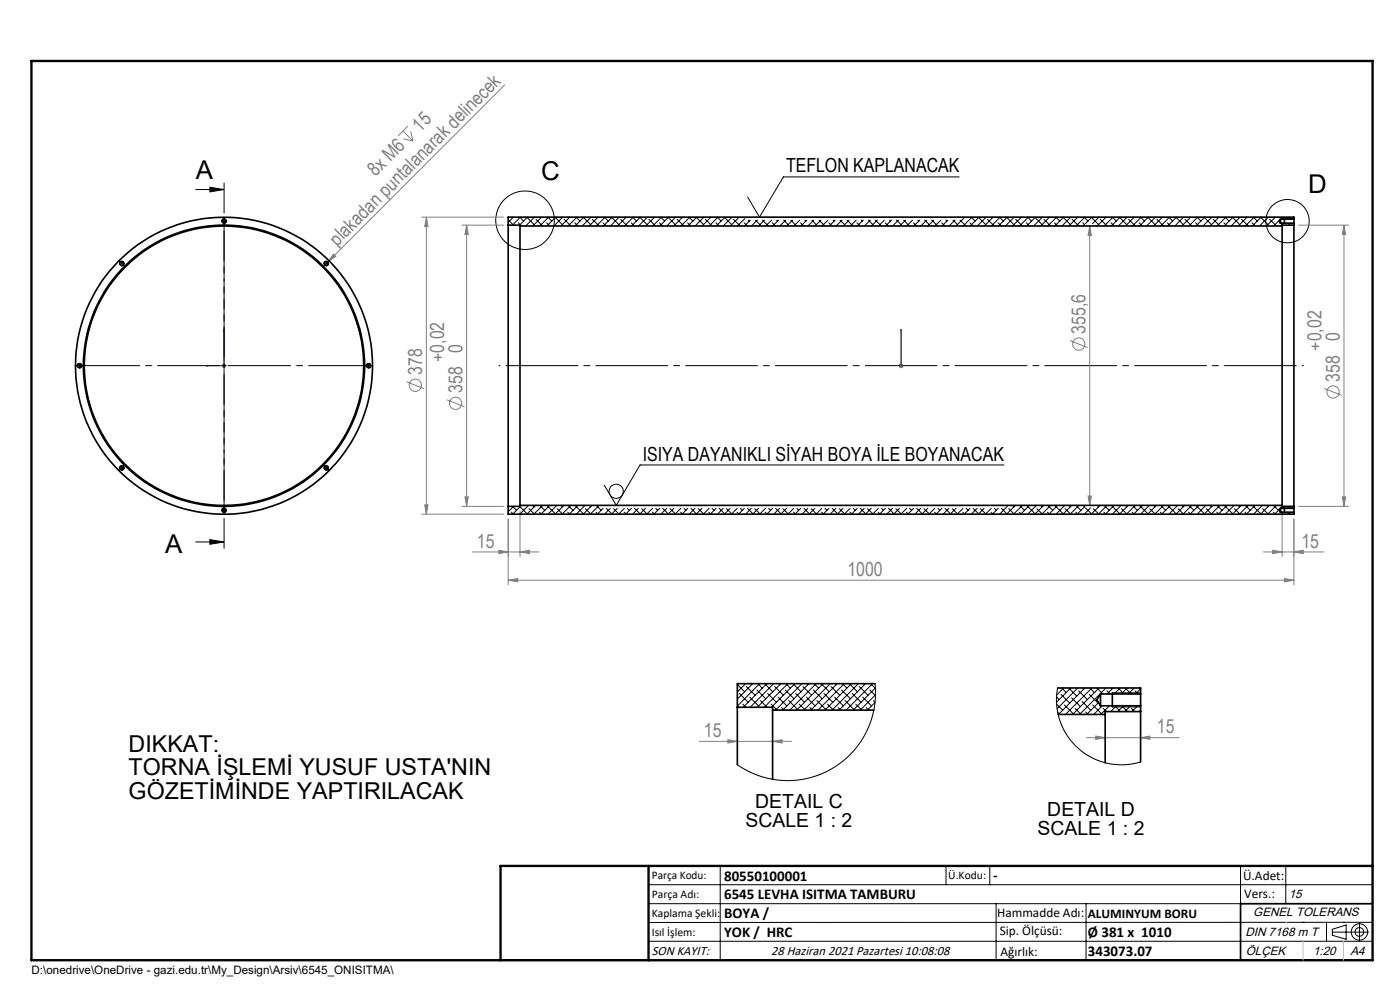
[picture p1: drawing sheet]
<svg xmlns="http://www.w3.org/2000/svg" width="297mm" height="210mm" viewBox="0 0 297 210" stroke-linecap="round" stroke-linejoin="round" font-family="sans-serif">
<g fill="none" stroke="#808080" stroke-width=".21">
<path d="M107.1 18l-38.2 38.3M85.5 27.8l2.1 2.1M85.5 29.4l2.1 .5M86.5 26.7l-2 2.1M87.1 27.9l.5 2M70.7 53.9l.5 .5-1.6 1.2zM89.5 46.1h17.3M90.5 46.1l.3 2h-.7zM90.5 46.1v63M98 47.8h8.8M99 47.8l.3 1.9h-.7zM99 47.8v59.6"/>
<path d="M231.2 47.9l.3 2h-.7zM231.2 47.9v59.3M275.5 47.8h10.6M285.1 47.8l.4 1.9h-.7zM285.1 47.8v59.6M47 77.6h1M47.2 77.2l.7 .7M47.5 77.1v1M47.9 77.2l-.7 .7M190.6 77.6h1.1M190.8 77.2l.7 .7M191.2 77.1v1"/>
<path d="M191.5 77.2l-.7 .7M227 72.2l3.7 1.5M86.3 81l3.7 1.5M94.8 84.8l3.7 1.5M280.9 82.4l3.8 1.5M89.5 109.1h17.3M90.1 107.1h.7l-.3 2zM98 107.4h8.8M98.6 105.4h.7l-.3 2zM100.2 117.1h14.1M105.8 116.7l2 .4-2 .3zM107.8 110.1v14"/>
<path d="M110.3 117.1l2-.4v.7zM110.3 108.4v9.7M230.8 105.2h.7l-.3 2zM268 117.1h12.8M270 116.7l2 .4-2 .3zM272 108.4v9.7M274.5 117.1l2-.4v.7zM274.5 110.1v14M275.5 107.4h10.6M284.8 105.4h.7l-.4 2zM107.8 123.1l2-.4v.7zM107.8 123.1h166.7"/>
<path d="M272.5 122.7l2 .4-2 .3zM148.4 157.3h19.5M154.4 156.9l2 .4-2 .3zM163.9 157.3l2-.4v.7zM230.5 156.5h19.7M232.4 156.1l2.1 .4-2.1 .3zM242 156.5l1.9-.4v.7z"/>
<circle cx="228.9" cy="73" r="1.3"/>
<circle cx="88.1" cy="81.7" r="1.31"/>
<circle cx="96.6" cy="85.5" r="1.31"/>
<circle cx="282.8" cy="83.1" r="1.31"/>
</g>
<g fill="none" stroke="#000" stroke-width=".21">
<path d="M44.5 39.7l3 .5-3 .5zM203.5 37.5h-37.3l-5.1 8.6-2.5-4.3M25.4 56a.48 .48 0 0 1 .4-.6 .48 .48 0 0 1 .5 .5 .48 .48 0 0 1-.6 .5M41.5 40.2h6M47 47.1a.51 .51 0 0 1 .5-.7 .51 .51 0 0 1 .5 .6 .51 .51 0 0 1-.6 .4M68.7 56a.5 .5 0 0 1 .5-.6 .5 .5 0 0 1 .5 .5 .5 .5 0 0 1-.6 .5M68.9 55.6l.3 .3M69.2 55.9l.3 .3M69.2 55.9l-.3 .3M69.5 55.6l-.3 .3M272.5 47.4h2M272.5 46.4h2"/>
<path d="M16.4 77.7a.51 .51 0 0 1 .4-.6 .51 .51 0 0 1 .6 .5 .51 .51 0 0 1-.7 .5M77.7 77.7a.5 .5 0 0 1 .5-.6 .5 .5 0 0 1 .5 .5 .5 .5 0 0 1-.6 .5M25.4 99.4a.5 .5 0 0 1 .4-.6 .5 .5 0 0 1 .5 .5 .5 .5 0 0 1-.6 .5M68.7 99.4a.51 .51 0 0 1 .5-.6 .51 .51 0 0 1 .5 .5 .51 .51 0 0 1-.6 .5M213 98.6h-77.2l-5.1 8.6-2.5-4.3M41.5 115h6M44.5 114.5l3 .5-3 .5zM47 108.4a.5 .5 0 0 1 .5-.7 .5 .5 0 0 1 .5 .6 .5 .5 0 0 1-.6 .4M272.5 108.8h2M272.5 107.7h2M236 150h6M236 147h6"/>
<path d="M137.6 187.7h153.6M137.6 191.7h153.6M137.6 199.7h153.6M152.8 183.7v20M200.7 183.7v4M210 183.7v4M211.3 191.7v12M230.4 191.7v12M263.2 183.7v20M272.8 183.7v8M276.4 195.6h.1M281.4 195.6v4.1"/>
<path d="M282.6 197.7h7.8M282.6 197.1l3-.9v3l-3-.8zM285 195.6h.1M288.4 195.8v3.8M291.2 195.6l-153.6 .1"/>
<circle cx="111.4" cy="46.7" r="6.2"/>
<circle cx="273.2" cy="46.9" r="4.6"/>
<circle cx="130.7" cy="104.2" r="1.5"/>
<circle cx="288.4" cy="197.7" r="1.74"/>
<circle cx="288.4" cy="197.7" r=".93"/>
</g>
<path d="M43.7 77.6l.4-.1v.2zM47.5 69.9v7.7h-3.8M47.5 69.9l.1 .4h-.2zM191.2 77.5v.2zM191.2 69.9v.4v-.4M191.2 77.6h.1M191.2 69.9v7.7" fill="none" stroke="#00f" stroke-width=".21"/>
<g fill="none" stroke="#000" stroke-width=".21" stroke-dasharray="15.2 1.3 1.3 1.3" stroke-linecap="butt">
<path d="M25.9 55.9l-.3 .3M25.9 55.9l.2-.3M47.5 46.9h-.4M47.5 46.9h.5M16.9 77.6v.4M16.9 77.6v-.5M78.2 77.6v-.5M78.2 77.6v.4M25.9 99.2l.2 .3M25.9 99.2l-.3-.2M69.2 99.2l.3-.2M69.2 99.2l-.3 .3"/>
<path d="M47.5 108.2h.5M47.5 108.2h-.4"/>
</g>
<path d="M105.8 77.6h170.7" fill="none" stroke="#000" stroke-width=".21" stroke-dasharray="15.2 1.3 1.3 1.3" stroke-dashoffset="-1.5"/>
<path d="M47.5 38.2v78.7" fill="none" stroke="#000" stroke-width=".21" stroke-dasharray="6.3 1.3 1.3 1.3" stroke-dashoffset="-.6"/>
<path d="M272.5 46.4v1M272.5 107.7v1.1M236 147v3M291.2 191.7h-28v12M106.2 203.7h185" fill="none" stroke="#000" stroke-width=".35"/>
<path d="M6.7 12.9h284.5v190.8h-284.5zM137.6 183.7v20M291.2 183.7h-185v20" fill="none" stroke="#000" stroke-width=".5"/>
<path d="M272.8 195.6h.1M276.4 199.7v4M285 199.7v4" fill="none" stroke="#c0c0c0" stroke-width=".21"/>
<g fill="none" stroke="#000" stroke-width=".21" stroke-dasharray="15.2 1.3 1.3 1.3">
<path d="M25.6 55.6l-.3-.3M25.9 55.9l-.3-.3M25.9 55.9l.2 .3M26.1 56.2l.3 .3M47.5 46.9v-.4M47.5 46.9v.4M47.5 46.5v-.4M47.5 47.3v.4M68.9 56.2l-.3 .3M69.5 55.6l.3-.3M16.5 77.6h-.5M16.9 77.6h-.4"/>
<path d="M16.9 77.6h.4M17.3 77.6h.4M47.5 77.6v-.5M47.5 77.6h-.4M47.5 77.6v.4M47.5 77.6h.5M77.8 77.6h-.4M78.2 77.6h.4M78.2 77.6h-.4M78.6 77.6h.4M25.6 99.5l-.3 .3M25.9 99.2l-.3 .3"/>
<path d="M25.9 99.2l.2-.2M26.1 99l.3-.3M68.9 99l-.3-.3M69.2 99.2l.3 .3M69.2 99.2l-.3-.2M69.5 99.5l.3 .3M47.5 108.2v.4M47.5 108.2v-.4M47.5 108.6v.5M47.5 107.8v-.4"/>
</g>
<path d="M46.7 77.6h-30.4M47.5 76.7v-30.3M47.5 78.4v30.4M48.4 77.6h30.3" fill="none" stroke="#000" stroke-width=".21" stroke-dasharray="15.2 1.3 1.3 1.3" stroke-dashoffset="2"/>
<path d="M44.5 39.7l3 .5-3 .5zM44.5 114.5l3 .5-3 .5z" fill="#000"/>
<g fill="#00f">
<path d="M43.7 77.6l.4 .1v-.2zM47.5 69.9l-.1 .4h.2z"/>
<path d="M191.2 77.5v.2zM191.2 69.9v.4zM191.2 77.5v.2zM191.2 69.9v.4z"/>
</g>
<g fill="#808080">
<path d="M70.7 53.9l.5 .5-1.6 1.2z"/>
<path d="M274.5 117.1l2-.4v.7zM270 116.7l2 .4-2 .3zM110.3 117.1l2-.4v.7zM105.8 116.7l2 .4-2 .3zM163.9 157.3l2-.4v.7zM154.4 156.9l2 .4-2 .3z"/>
<path d="M107.8 123.1l2-.4v.7zM272.5 122.7l2 .4-2 .3zM232.4 156.1l2.1 .4-2.1 .3zM242 156.5l1.9-.4v.7z"/>
<path d="M284.8 105.4h.7l-.4 2zM285.1 47.8l.4 1.9h-.7z"/>
<path d="M231.2 47.9l.3 2h-.7zM230.8 105.2h.7l-.3 2zM99 47.8l.3 1.9h-.7zM98.6 105.4h.7l-.3 2zM90.5 46.1l.3 2h-.7zM90.1 107.1h.7l-.3 2z"/>
</g>
<g fill="none" stroke="#000" stroke-width=".35">
<path d="M107.8 47.8v59.6M107.8 47.8h2.5v.1M110.3 47.9v59.3M110.3 47.9h161.7M271.6 46.5v.8M271.6 46.5h2.9M271.6 46.5l-.2 .4 .2 .4M271.6 47.3h2.9M272 47.9v59.3M274.5 46.5v.8M274.5 47.8v59.6M274.5 46.5v-.4h-166.7v1.7"/>
<path d="M274.5 47.3v.5M274.5 47.8h-2.5v.1M107.8 107.4v1.7h166.7v-.5M110.3 107.2v.2h-2.5M110.3 107.2h161.7M271.6 107.8v.8M271.6 107.8h2.9M271.6 107.8l-.2 .5 .2 .3M271.6 108.6h2.9M272 107.2v.2h2.5M274.5 107.8v.8M274.5 107.4v.4"/>
<path d="M156.4 150v12.2M156.4 150h7.5v.6M163.9 150.6v14.7M163.9 150.6h21.5M185.6 145h-29.2v5M224.4 145.9h17.6v1.3M224.5 151.5h10M233.5 147.2v2.5M233.5 147.2h8.5M233.5 147.2l-.8 1.2 .8 1.3M233.5 149.7h8.5M234.5 151.5v10.3"/>
<path d="M242 147.2v2.5M242 150.9v10.7M242 149.7v1.2M242 150.9h-7.5v.6"/>
<circle cx="25.8" cy="55.9" r=".41"/>
<circle cx="47.5" cy="46.9" r=".42"/>
<circle cx="69.2" cy="55.9" r=".41"/>
<circle cx="16.8" cy="77.6" r=".42"/>
<circle cx="47.5" cy="77.6" r="31.5"/>
<circle cx="47.5" cy="77.6" r="29.6"/>
<circle cx="47.5" cy="77.6" r="29.8"/>
<circle cx="78.2" cy="77.6" r=".42"/>
<circle cx="25.8" cy="99.3" r=".41"/>
<circle cx="69.2" cy="99.3" r=".41"/>
<circle cx="47.5" cy="108.2" r=".42"/>
</g>
<g fill="none" stroke="#000" stroke-width=".21">
<path d="M107.8 46.6l1.1 1.2M108.8 46.1h.1M108.9 46.1l-1.1 1.1M110 47.3l.6 .6M110.3 46.1l.8 .8M110.4 46.1l-1.7 1.7M111.8 46.1l1.5 1.6M111.9 46.1l-1.7 1.7M113.4 46.1l-1.9 1.8M113.7 46.5l1.4 1.4M114.8 46.1h.1M114.9 46.1l-1.9 1.8"/>
<path d="M116 47.3l.6 .6M116.2 46.1l.9 .8M116.4 46.1l-1.9 1.8M117.8 46.1l1.5 1.6M117.9 46.1l-1.9 1.8M119.4 46.1l-1.9 1.8M119.7 46.5l1.4 1.4M120.8 46.1h.1M120.9 46.1l-1.9 1.8M121.9 47.3l.7 .6M122.2 46.1l.8 .8M122.4 46.1l-1.9 1.8"/>
<path d="M123.7 46.1l1.6 1.6M123.9 46.1l-1.9 1.8M125.4 46.1l-1.9 1.8M125.7 46.5l1.4 1.4M126.7 46.1h.1M126.9 46.1l-1.9 1.8M127.9 47.3l.7 .6M128.2 46.1l.8 .8M128.4 46.1l-1.9 1.8M129.7 46.1l1.6 1.6M129.9 46.1l-1.9 1.8M131.3 46.1l-1.8 1.8"/>
<path d="M131.7 46.5l1.4 1.4M132.7 46.1h.1M132.9 46.1l-1.9 1.8M133.9 47.3l.7 .6M134.2 46.1l.8 .8M134.3 46.1l-1.8 1.8M135.7 46.1l1.6 1.6M135.9 46.1l-1.9 1.8M137.3 46.1l-1.8 1.8M137.7 46.5l1.4 1.4M138.7 46.1h.1M138.9 46.1l-1.9 1.8"/>
<path d="M139.9 47.3l.7 .6M140.2 46.1l.8 .8M140.3 46.1l-1.8 1.8M141.7 46.1l1.6 1.6M141.8 46.1l-1.8 1.8M143.3 46.1l-1.8 1.8M143.7 46.5l1.4 1.4M144.7 46.1h.1M144.8 46.1l-1.9 1.8M145.9 47.3l.6 .6M146.2 46.1l.8 .8M146.3 46.1l-1.8 1.8"/>
<path d="M147.7 46.1l1.6 1.6M147.8 46.1l-1.9 1.8M149.3 46.1l-1.8 1.8M149.6 46.5l1.5 1.4M150.7 46.1h.1M150.8 46.1l-1.9 1.8M151.9 47.3l.6 .6M152.2 46.1l.8 .8M152.3 46.1l-1.8 1.8M153.7 46.1l1.5 1.6M153.8 46.1l-1.9 1.8M155.3 46.1l-1.9 1.8"/>
<path d="M155.6 46.5l1.4 1.4M156.7 46.1h.1M156.8 46.1l-1.9 1.8M157.9 47.3l.6 .6M158 46.4l-1.6 1.5M158.7 46.7l.3 .2M159.2 46.7l-1.3 1.2M160.3 46.7l.9 1M160.7 46.7l-1.3 1.2M161.7 46.7l1.3 1.2M162.2 46.7l-1.3 1.2M163.7 46.7l-1.3 1.2"/>
<path d="M163.8 47.3l.7 .6M164.7 46.7l.3 .2M165.2 46.7l-1.3 1.2M166.3 46.7l.9 1M166.7 46.7l-1.3 1.2M167.7 46.7l1.3 1.2M168.2 46.7l-1.3 1.2M169.7 46.7l-1.3 1.2M169.8 47.3l.7 .6M170.7 46.7l.3 .2M171.2 46.7l-1.3 1.2M172.2 46.7l1 1"/>
<path d="M172.6 46.7l-1.2 1.2M173.7 46.7l1.3 1.2M174.2 46.7l-1.3 1.2M175.6 46.7l-1.2 1.2M175.8 47.3l.7 .6M176.7 46.7l.3 .2M177.2 46.7l-1.3 1.2M178.2 46.7l1 1M178.6 46.7l-1.2 1.2M179.7 46.7l1.3 1.2M180.1 46.7l-1.2 1.2M181.6 46.7l-1.2 1.2"/>
<path d="M181.8 47.3l.7 .6M182.7 46.7l.2 .2M183.1 46.7l-1.2 1.2M184.2 46.7l1 1M184.6 46.7l-1.2 1.2M185.7 46.7l1.3 1.2M186.1 46.7l-1.2 1.2M187.6 46.7l-1.2 1.2M187.8 47.3l.7 .6M188.7 46.7l.2 .2M189.1 46.7l-1.2 1.2M190.2 46.7l1 1"/>
<path d="M190.6 46.7l-1.2 1.2M191.7 46.7l1.3 1.2M192.1 46.7l-1.2 1.2M193.6 46.7l-1.3 1.2M193.8 47.3l.7 .6M194.7 46.7l.2 .2M195.1 46.7l-1.2 1.2M196.2 46.7l.9 1M196.6 46.7l-1.3 1.2M197.7 46.7l1.2 1.2M198.1 46.7l-1.3 1.2M199.6 46.7l-1.3 1.2"/>
<path d="M199.8 47.3l.6 .6M200.7 46.7l.2 .2M201.1 46.7l-1.3 1.2M202.2 46.7l.9 1M202.6 46.7l-1.3 1.2M203.7 46.7l1.2 1.2M204.5 46.1h.1M204.7 46.1l-1.9 1.8M205.7 47.3l.7 .6M206.1 46.1l.8 .8M206.2 46.1l-1.9 1.8M207.5 46.1l1.6 1.6"/>
<path d="M207.7 46.1l-1.9 1.8M209.2 46.1l-1.9 1.8M209.5 46.5l1.4 1.4M210.5 46.1h.1M210.7 46.1l-1.9 1.8M211.7 47.3l.7 .6M212.1 46.1l.8 .8M212.2 46.1l-1.9 1.8M213.5 46.1l1.6 1.6M213.7 46.1l-1.9 1.8M215.2 46.1l-1.9 1.8M215.5 46.5l1.4 1.4"/>
<path d="M216.5 46.1h.1M216.7 46.1l-1.9 1.8M217.7 47.3l.7 .6M218 46.1l.8 .8M218.2 46.1l-1.9 1.8M219.5 46.1l1.6 1.6M219.7 46.1l-1.9 1.8M221.2 46.1l-1.9 1.8M221.5 46.5l1.4 1.4M222.5 46.1h.1M222.6 46.1l-1.8 1.8M223.7 47.3l.7 .6"/>
<path d="M224 46.1l.8 .8M224.2 46.1l-1.9 1.8M225.5 46.1l1.6 1.6M225.6 46.1l-1.8 1.8M227.2 46.1l-1.9 1.8M227.4 46.5l1.5 1.4M228.5 46.1h.1M228.6 46.1l-1.8 1.8M229.7 47.3l.4 .3-.3 .3M230 46.1l.8 .8M230.2 46.1l-1.9 1.8M231.5 46.1l1.6 1.6"/>
<path d="M231.6 46.1l-1.3 1.3M233.1 46.1l-1.3 1.3M233.4 46.5l1.4 1.4M234.5 46.1h.1M234.6 46.1l-1.8 1.8M235.7 47.3l.7 .6M236 46.1l.8 .8M236.1 46.1l-1.9 1.8M237.5 46.1l1.5 1.6M237.6 46.1l-1.8 1.8M239.1 46.1l-1.9 1.8M239.4 46.5l1.4 1.4"/>
<path d="M240.5 46.1h.1M240.6 46.1l-1.8 1.8M241.7 47.3l.7 .6M242 46.1l.8 .8M242.1 46.1l-1.9 1.8M243.5 46.1l1.5 1.6M243.6 46.1l-1.8 1.8M245.1 46.1l-1.9 1.8M245.4 46.5l1.4 1.4M246.5 46.1h.1M246.6 46.1l-1.9 1.8M247.6 47.3l.7 .6"/>
<path d="M248 46.1l.8 .8M248.1 46.1l-1.9 1.8M249.4 46.1l1.6 1.6M249.6 46.1l-1.9 1.8M251.1 46.1l-1.9 1.8M251.4 46.5l1.4 1.4M252.4 46.1h.1M252.6 46.1l-1.9 1.8M253.6 47.3l.7 .6M254 46.1l.8 .8M254.1 46.1l-1.9 1.8M255.4 46.1l1.6 1.6"/>
<path d="M255.6 46.1l-1.9 1.8M257.1 46.1l-1.9 1.8M257.4 46.5l1.4 1.4M258.4 46.1h.1M258.6 46.1l-1.9 1.8M259.6 47.3l.7 .6M259.9 46.1l.8 .8M260.1 46.1l-1.9 1.8M261.4 46.1l1.6 1.6M261.6 46.1l-1.9 1.8M263.1 46.1l-1.9 1.8M263.4 46.5l1.4 1.4"/>
<path d="M264.4 46.1h.1M264.5 46.1l-1.8 1.8M265.6 47.3l.7 .6M265.9 46.1l.8 .8M266.1 46.1l-1.9 1.8M267.4 46.1l1.6 1.6M267.5 46.1l-1.8 1.8M269.1 46.1l-1.9 1.8M269.3 46.5l1.5 1.4M270.4 46.1h.1M270.5 46.1l-1.8 1.8M271.6 47.3l.5 .5"/>
<path d="M271.9 46.1l.4 .4M272.1 46.1l-1.9 1.8M272.3 47.3l-.6 .6M273.4 46.1l.4 .4M273.5 46.1l-.4 .4M273.8 47.3l-.4 .5M108.5 108.6l.4 .5M108.7 107.4l.9 .9M108.9 107.4l-1.1 1.1M110.2 107.4l1.6 1.6M110.6 107.2l-1.8 1.9M112.1 107.2l-1.8 1.9"/>
<path d="M112.2 107.9l1.2 1.2M113 107.2l.3 .3M113.6 107.2l-1.8 1.9M114.4 108.6l.5 .5M114.5 107.2l1.1 1.1M115.1 107.2l-1.9 1.9M116 107.2l1.8 1.8M116.6 107.2l-1.8 1.9M118.1 107.2l-1.9 1.9M118.2 107.9l1.2 1.2M119 107.2l.3 .3M119.6 107.2l-1.8 1.9"/>
<path d="M120.4 108.6l.5 .5M120.5 107.2l1.1 1.1M121.1 107.2l-1.9 1.9M122 107.2l1.8 1.8M122.6 107.2l-1.8 1.9M124.1 107.2l-1.9 1.9M124.2 107.9l1.2 1.2M125 107.2l.3 .3M125.6 107.2l-1.9 1.9M126.4 108.6l.5 .5M126.5 107.2l1 1.1M127.1 107.2l-1.9 1.9"/>
<path d="M128 107.8l-1.3 1.3M128.6 107.8l1.2 1.2M129.5 107.8l-1.3 1.3M130.2 107.9l1.1 1.2M131 107.8l-1.3 1.3M132.4 108.6l.5 .5M132.5 107.8l-1.3 1.3M133.1 107.8l.4 .5M133.9 107.8l-1.2 1.3M134.6 107.8l1.2 1.2M135.4 107.8l-1.2 1.3M136.1 107.9l1.2 1.2"/>
<path d="M136.9 107.8l-1.2 1.3M138.4 108.6l.5 .5M138.4 107.8l-1.2 1.3M139.1 107.8l.4 .5M139.9 107.8l-1.2 1.3M140.6 107.8l1.1 1.2M141.4 107.8l-1.2 1.3M142.1 107.9l1.2 1.2M142.9 107.8l-1.2 1.3M144.4 108.6l.4 .5M144.4 107.8l-1.2 1.3M145.1 107.8l.4 .5"/>
<path d="M145.9 107.8l-1.2 1.3M146.6 107.8l1.1 1.2M147.4 107.8l-1.2 1.3M148.1 107.9l1.2 1.2M148.9 107.8l-1.2 1.3M150.4 108.6l.4 .5M150.4 107.8l-1.2 1.3M151.1 107.8l.4 .5M151.9 107.8l-1.2 1.3M152.6 107.8l1.1 1.2M153.4 107.8l-1.2 1.3M154.1 107.9l1.2 1.2"/>
<path d="M154.9 107.8l-1.2 1.3M156.4 108.6l.4 .5M156.4 107.8l-1.2 1.3M157.1 107.8l.4 .5M157.9 107.8l-1.2 1.3M158.6 107.8l1.1 1.2M159.4 107.8l-1.2 1.3M160.1 107.9l1.2 1.2M160.9 107.8l-1.2 1.3M162.3 108.6l.5 .5M162.4 107.8l-1.3 1.3M163.1 107.8l.4 .5"/>
<path d="M163.9 107.8l-1.2 1.3M164.5 107.8l1.2 1.2M165.4 107.8l-1.3 1.3M166.1 107.9l1.2 1.2M166.9 107.8l-1.3 1.3M168.3 108.6l.5 .5M168.4 107.8l-1.3 1.3M169.1 107.8l.3 .5M169.9 107.8l-1.3 1.3M170.5 107.8l1.2 1.2M171.4 107.8l-1.3 1.3M172.1 107.9l1.1 1.2"/>
<path d="M172.9 107.8l-1.3 1.3M174.3 108.6l.5 .5M174.3 107.8l-1.2 1.3M175 107.8l.4 .5M175.9 107.8l-1.3 1.3M176.5 107.8l1.2 1.2M177.3 107.8l-1.2 1.3M178 107.9l1.2 1.2M178.9 107.8l-1.3 1.3M180.3 108.6l.5 .5M180.3 107.8l-1.2 1.3M181 107.8l.4 .5"/>
<path d="M181.9 107.8l-1.3 1.3M182.5 107.8l1.2 1.2M183.3 107.8l-1.2 1.3M184 107.9l1.2 1.2M184.8 107.8l-1.2 1.3M186.3 108.6l.4 .5M186.3 107.8l-1.2 1.3M187 107.8l.4 .5M187.8 107.8l-1.2 1.3M188.5 107.8l1.2 1.2M189.3 107.8l-1.2 1.3M190 107.9l1.2 1.2"/>
<path d="M190.8 107.8l-1.2 1.3M192.3 108.6l.4 .5M192.3 107.8l-1.2 1.3M193 107.8l.4 .5M193.8 107.8l-1.2 1.3M194.5 107.8l1.2 1.2M195.3 107.8l-1.2 1.3M196 107.9l1.2 1.2M196.8 107.8l-1.2 1.3M198.3 108.6l.4 .5M198.3 107.8l-1.2 1.3M199 107.8l.4 .5"/>
<path d="M199.8 107.8l-1.2 1.3M200.5 107.8l1.1 1.2M201.3 107.8l-1.2 1.3M202 107.9l1.2 1.2M202.8 107.8l-1.2 1.3M204.3 108.6l.4 .5M204.3 107.8l-1.2 1.3M205 107.8l.4 .5M205.8 107.8l-1.3 1.3M206.4 107.8l1.2 1.2M207.3 107.8l-1.2 1.3M208 107.9l1.2 1.2"/>
<path d="M208.8 107.8l-1.3 1.3M210.3 108.6l.4 .5M210.3 107.8l-1.2 1.3M210.9 107.8l.4 .5M211.8 107.8l-1.3 1.3M212.4 107.8l1.2 1.2M213.9 107.2l-1.8 1.9M214 107.9l1.2 1.2M214.8 107.2l.3 .3M215.4 107.2l-1.9 1.9M216.2 108.6l.5 .5M216.3 107.2l1 1.1"/>
<path d="M216.9 107.2l-1.9 1.9M217.8 107.2l1.8 1.8M218.4 107.2l-1.9 1.9M219.9 107.2l-1.9 1.9M220 107.9l1.2 1.2M220.8 107.2l.3 .3M221.4 107.2l-1.9 1.9M222.2 108.6l.4 .5M222.3 107.2l1 1.1M222.9 107.2l-1.9 1.9M223.8 107.2l1.8 1.8M224.4 107.2l-1.9 1.9"/>
<path d="M225.9 107.2l-1.9 1.9M226 107.9l1.2 1.2M226.8 107.2l.3 .3M227.4 107.2l-1.9 1.9M228.2 108.6l.4 .5M228.3 107.2l1 1.1M228.9 107.2l-1.9 1.9M229.8 107.2l.3 .3-1.6 1.6M230.3 107.7l1.3 1.3M231.4 107.7l-1.4 1.4M232 107.9l1.1 1.2M232.8 107.2l.3 .3"/>
<path d="M233.4 107.2l-1.9 1.9M234.2 108.6l.4 .5M234.2 107.2l1.1 1.1M234.8 107.2l-1.8 1.9M235.8 107.2l1.8 1.8M236.4 107.2l-1.9 1.9M237.8 107.2l-1.8 1.9M237.9 107.9l1.2 1.2M238.8 107.2l.2 .3M239.4 107.2l-1.9 1.9M240.2 108.6l.4 .5M240.2 107.2l1.1 1.1"/>
<path d="M240.8 107.2l-1.8 1.9M241.8 107.2l1.7 1.8M242.4 107.2l-1.9 1.9M243.8 107.2l-1.8 1.9M243.9 107.9l1.2 1.2M244.7 107.2l.3 .3M245.3 107.2l-1.8 1.9M246.2 108.6l.4 .5M246.2 107.2l1.1 1.1M246.8 107.2l-1.8 1.9M247.7 107.2l1.8 1.8M248.3 107.2l-1.8 1.9"/>
<path d="M249.8 107.2l-1.8 1.9M249.9 107.9l1.2 1.2M250.7 107.2l.3 .3M251.3 107.2l-1.9 1.9M252.1 108.6l.5 .5M252.2 107.2l1.1 1.1M252.8 107.2l-1.8 1.9M253.7 107.2l1.8 1.8M254.3 107.2l-1.9 1.9M255.8 107.2l-1.8 1.9M255.9 107.9l1.2 1.2M256.7 107.2l.3 .3"/>
<path d="M257.3 107.2l-1.9 1.9M258.1 108.6l.5 .5M258.2 107.2l1.1 1.1M258.8 107.2l-1.9 1.9M259.7 107.2l1.8 1.8M260.3 107.2l-1.9 1.9M261.8 107.2l-1.9 1.9M261.9 107.9l1.2 1.2M262.7 107.2l.3 .3M263.3 107.2l-1.9 1.9M264.1 108.6l.4 .5M264.2 107.2l1.1 1.1"/>
<path d="M264.8 107.2l-1.9 1.9M265.7 107.2l1.8 1.8M266.3 107.2l-1.9 1.9M267.8 107.2l-1.9 1.9M267.9 107.9l1.2 1.2M268.7 107.2l.3 .3M269.3 107.2l-1.9 1.9M270.1 108.6l.4 .5M270.2 107.2l1 1.1M270.8 107.2l-1.9 1.9M271.7 107.2l.6 .6M272.1 107.4l-1.7 1.7"/>
<path d="M272.3 108.6l-.4 .5M273.1 108.6l.4 .4M273.6 107.4l-.4 .4M273.8 108.6l-.4 .5M156.4 149.7l.4 .3M156.4 148.2h.1M156.4 145.2l1.6 1.5M156.7 145l-.3 .3M156.8 147.1l1.9 1.9M157.6 149.4l.7 .6M158.2 145l-1.8 1.8M158.3 145.6l1.9 1.9"/>
<path d="M159.1 147.9l1.8 1.8M159.2 145l.3 .2M159.7 145l-3.3 3.3M160.6 146.4l1.9 1.8M160.8 145l.9 1M161.1 145l-4.7 4.8M161.3 148.6l1.4 1.4M162.2 145l1.7 1.7M162.7 145l-5 5M162.8 147.1l1.9 1.9M163.6 149.4l1.3 1.2M164.1 145l-5 5"/>
<path d="M164.3 145.6l1.9 1.9M165.1 147.9l1.8 1.8M165.2 145l.3 .2M165.7 145l-5 5M165.8 150.1l.5 .5M166.6 146.4l1.9 1.8M166.7 145l1 1M167.1 145l-5 5M167.3 148.6l1.9 1.9M168.2 145l1.7 1.7M168.6 145l-4.9 5M168.8 147.1l1.9 1.9"/>
<path d="M169.5 149.4l1.4 1.2M170.1 145l-5.6 5.6M170.3 145.6l1.9 1.9M171.1 147.9l1.8 1.8M171.2 145l.2 .2M171.6 145l-5.5 5.6M171.8 150.1l.5 .5M172.5 146.4l1.9 1.8M172.7 145l1 1M173.1 145l-5.6 5.6M173.3 148.6l1.9 1.9M174.2 145l1.7 1.7"/>
<path d="M174.6 145l-5.6 5.6M174.8 147.1l1.9 1.9M175.5 149.4l1.3 1.2M176.1 145l-5.6 5.6M176.3 145.6l1.9 1.9M177.1 147.9l1.8 1.8M177.2 145l.2 .2M177.6 145l-5.6 5.6M177.8 150.1l.5 .5M178.5 146.4l1.9 1.8M178.7 145l1 1M179.1 145l-5.6 5.6"/>
<path d="M179.3 148.6l1.9 1.9M180.2 145l1.7 1.7M180.6 145l-5.6 5.6M180.8 147.1l1.9 1.9M181.5 149.4l1.3 1.2M182.1 145l-5.6 5.6M182.3 145.6l1.8 1.9M183 147.9l1.9 1.8M183.2 145l.2 .2M183.6 145l-5.6 5.6M183.8 150.1l.5 .5M184.5 146.4l1.2 1.2"/>
<path d="M184.7 145l1 .9-4.7 4.7M185.1 145l-5.6 5.6M185.3 148.6l.3 .4M185.6 149l-1.6 1.6M185.6 145l.1 2.8-.2 2.3-.6 2.6-1 2.3-1.1 2-1.7 2.3-1.9 1.8-2.3 1.7-2.6 1.3-2.5 .9-2.6 .5-2.7 .1-3-.4-2.7-.7-2.5-1.1-1.9-1.2M185.7 147.4l-3.2 3.2M224.2 149.4l1.3 1.3M224.2 147.8l.5 .6M224.4 145.9l-.3 2 .1 1.7 .2 1.8 .5 1.6 1.4 3 1 1.3 1.5 1.5 2.5 1.8 1.5 .7 2.3 .7 1.6 .2h1.9l3.4-.6M224.4 151.1l.5 .4M225.1 147.3l1.8 1.8M225.2 145.9l1 1"/>
<path d="M225.6 145.9l-1.4 1.6M225.8 149.5l1.9 1.9M226.7 145.9l1.7 1.8M227.2 145.9l-3.1 3.1M227.3 148l1.9 1.9M228.1 150.3l1.2 1.2M228.6 145.9l-4.3 4.4M228.8 146.5l1.9 1.9M229.6 148.8l1.8 1.9M229.7 145.9l.2 .2M230.2 145.9l-5.7 5.6M230.3 151l.5 .5"/>
<path d="M231.1 147.3l1.8 1.8M231.2 145.9l1 1M231.6 145.9l-5.6 5.6M231.8 149.5l1.9 1.9M232.7 145.9l1.3 1.3M233 149l-2.5 2.5M233.2 145.9l-5.7 5.6M233.9 149.7l-1.9 1.8M234 150.3l.7 .6M234.6 145.9l-5.6 5.6M234.8 146.5l.7 .7M235 149.7l.2 .2"/>
<path d="M235.4 149.7l-1.9 1.8M235.7 145.9l.2 .2M236.1 145.9l-1.2 1.3M236.5 149.7l.9 1M236.9 149.7l-1.3 1.2M237.2 145.9l1 1M237.6 145.9l-1.2 1.3M237.9 149.7l1.3 1.2M238.4 149.7l-1.3 1.2M238.7 145.9l1.3 1.3M239.1 145.9l-1.2 1.3M239.9 149.7l-1.3 1.2"/>
<path d="M240 150.3l.7 .6M240.6 145.9l-1.2 1.3M240.8 146.5l.6 .7M240.9 149.7l.3 .2M241.4 149.7l-1.3 1.2M241.7 145.9l.2 .2M242 146.1l-1.1 1.1M242 150.6l-.4 .3"/>
</g>
<g font-size="5.5">
<text x="41.5" y="38">A</text>
<text x="114.8" y="38.2">C</text>
<text x="277.5" y="41">D</text>
<text x="35.1" y="117.4">A</text>
</g>
<g font-size="4.9">
<text x="27.3" y="159.5">DIKKAT:</text>
<text x="27.3" y="164.5">TORNA İŞLEMİ YUSUF USTA'NIN</text>
<text x="27.3" y="169.4">GÖZETİMİNDE YAPTIRILACAK</text>
</g>
<g font-size="4.1" fill="#808080">
<text x="89.1" y="28.2" transform="rotate(-45 89.1 28.2)">15</text>
<text x="79.6" y="37.6" transform="rotate(-45 79.6 37.6)">8x M6</text>
<text x="71.5" y="52.3" transform="rotate(-45 71.5 52.3)">plakadan puntalanarak delinecek</text>
<text x="230.3" y="70.8" transform="rotate(-90 230.3 70.8)">355,6</text>
<text x="94.2" y="76.8" transform="rotate(-90 94.2 76.8)">+0,02</text>
<text x="98.1" y="74.8" transform="rotate(-90 98.1 74.8)">0</text>
<text x="280.4" y="74.4" transform="rotate(-90 280.4 74.4)">+0,02</text>
<text x="284.2" y="72.4" transform="rotate(-90 284.2 72.4)">0</text>
<text x="89.5" y="79.5" transform="rotate(-90 89.5 79.5)">378</text>
<text x="98.1" y="83.4" transform="rotate(-90 98.1 83.4)">358</text>
<text x="284.2" y="81" transform="rotate(-90 284.2 81)">358</text>
<text x="101.2" y="116.1">15</text>
<text x="276.1" y="116.1">15</text>
<text x="179.8" y="122.1">1000</text>
<text x="245.4" y="155.5">15</text>
<text x="149.3" y="156.3">15</text>
</g>
<g font-size="4.1">
<text x="166.7" y="36.6">TEFLON KAPLANACAK</text>
<text x="136.4" y="97.7">ISIYA DAYANIKLI SİYAH BOYA İLE BOYANACAK</text>
<text x="160.2" y="171.5">DETAIL C</text>
<text x="222.2" y="173">DETAIL D</text>
<text x="158.2" y="175.5">SCALE 1 : 2</text>
<text x="220.1" y="177">SCALE 1 : 2</text>
</g>
<g font-size="3.2">
<text x="153.6" y="186.8">80550100001</text>
<text x="153.6" y="190.8">6545 LEVHA ISITMA TAMBURU</text>
<text x="210.7" y="186.6">-</text>
<text x="153.6" y="194.8">BOYA /</text>
<text x="153.6" y="198.8">YOK / HRC</text>
<text x="230.8" y="198.7">Ø 381 x 1010</text>
<text x="230.8" y="202.8">343073.07</text>
</g>
<g font-size="2.8">
<text x="263.7" y="186.7">Ü.Adet:</text>
<text x="263.9" y="190.5">Vers.:</text>
<text x="211.5" y="194.5">Hammadde Adı:</text>
<text x="230.8" y="194.7">ALUMINYUM BORU</text>
<text x="138.3" y="202.6">SON KAYIT:</text>
<text x="163.6" y="202.6">28 Haziran 2021 Pazartesi 10:08:08</text>
<text x="212.1" y="198.4">Sip. Ölçüsü:</text>
<text x="212.2" y="202.7">Ağırlık:</text>
</g>
<g font-size="2.6">
<text x="273.4" y="190.4">15</text>
<text x="265.9" y="194.4">GENEL TOLERANS</text>
<text x="264.2" y="198.5">DIN 7168 m T</text>
<text x="264.3" y="202.6">ÖLÇEK</text>
<text x="278.5" y="202.6">1:20</text>
<text x="286.5" y="202.6">A4</text>
</g>
<g font-size="2.5">
<text x="138.3" y="186.4">Parça Kodu:</text>
<text x="138.3" y="190.5">Parça Adı:</text>
<text x="201.2" y="186.5">Ü.Kodu:</text>
<text x="138.3" y="194.5">Kaplama Şekli:</text>
<text x="138.3" y="198.6">Isıl İşlem:</text>
<text x="6.7" y="206.7">D:\onedrive\OneDrive - gazi.edu.tr\My_Design\Arsiv\6545_ONISITMA\</text>
</g>
</svg>
